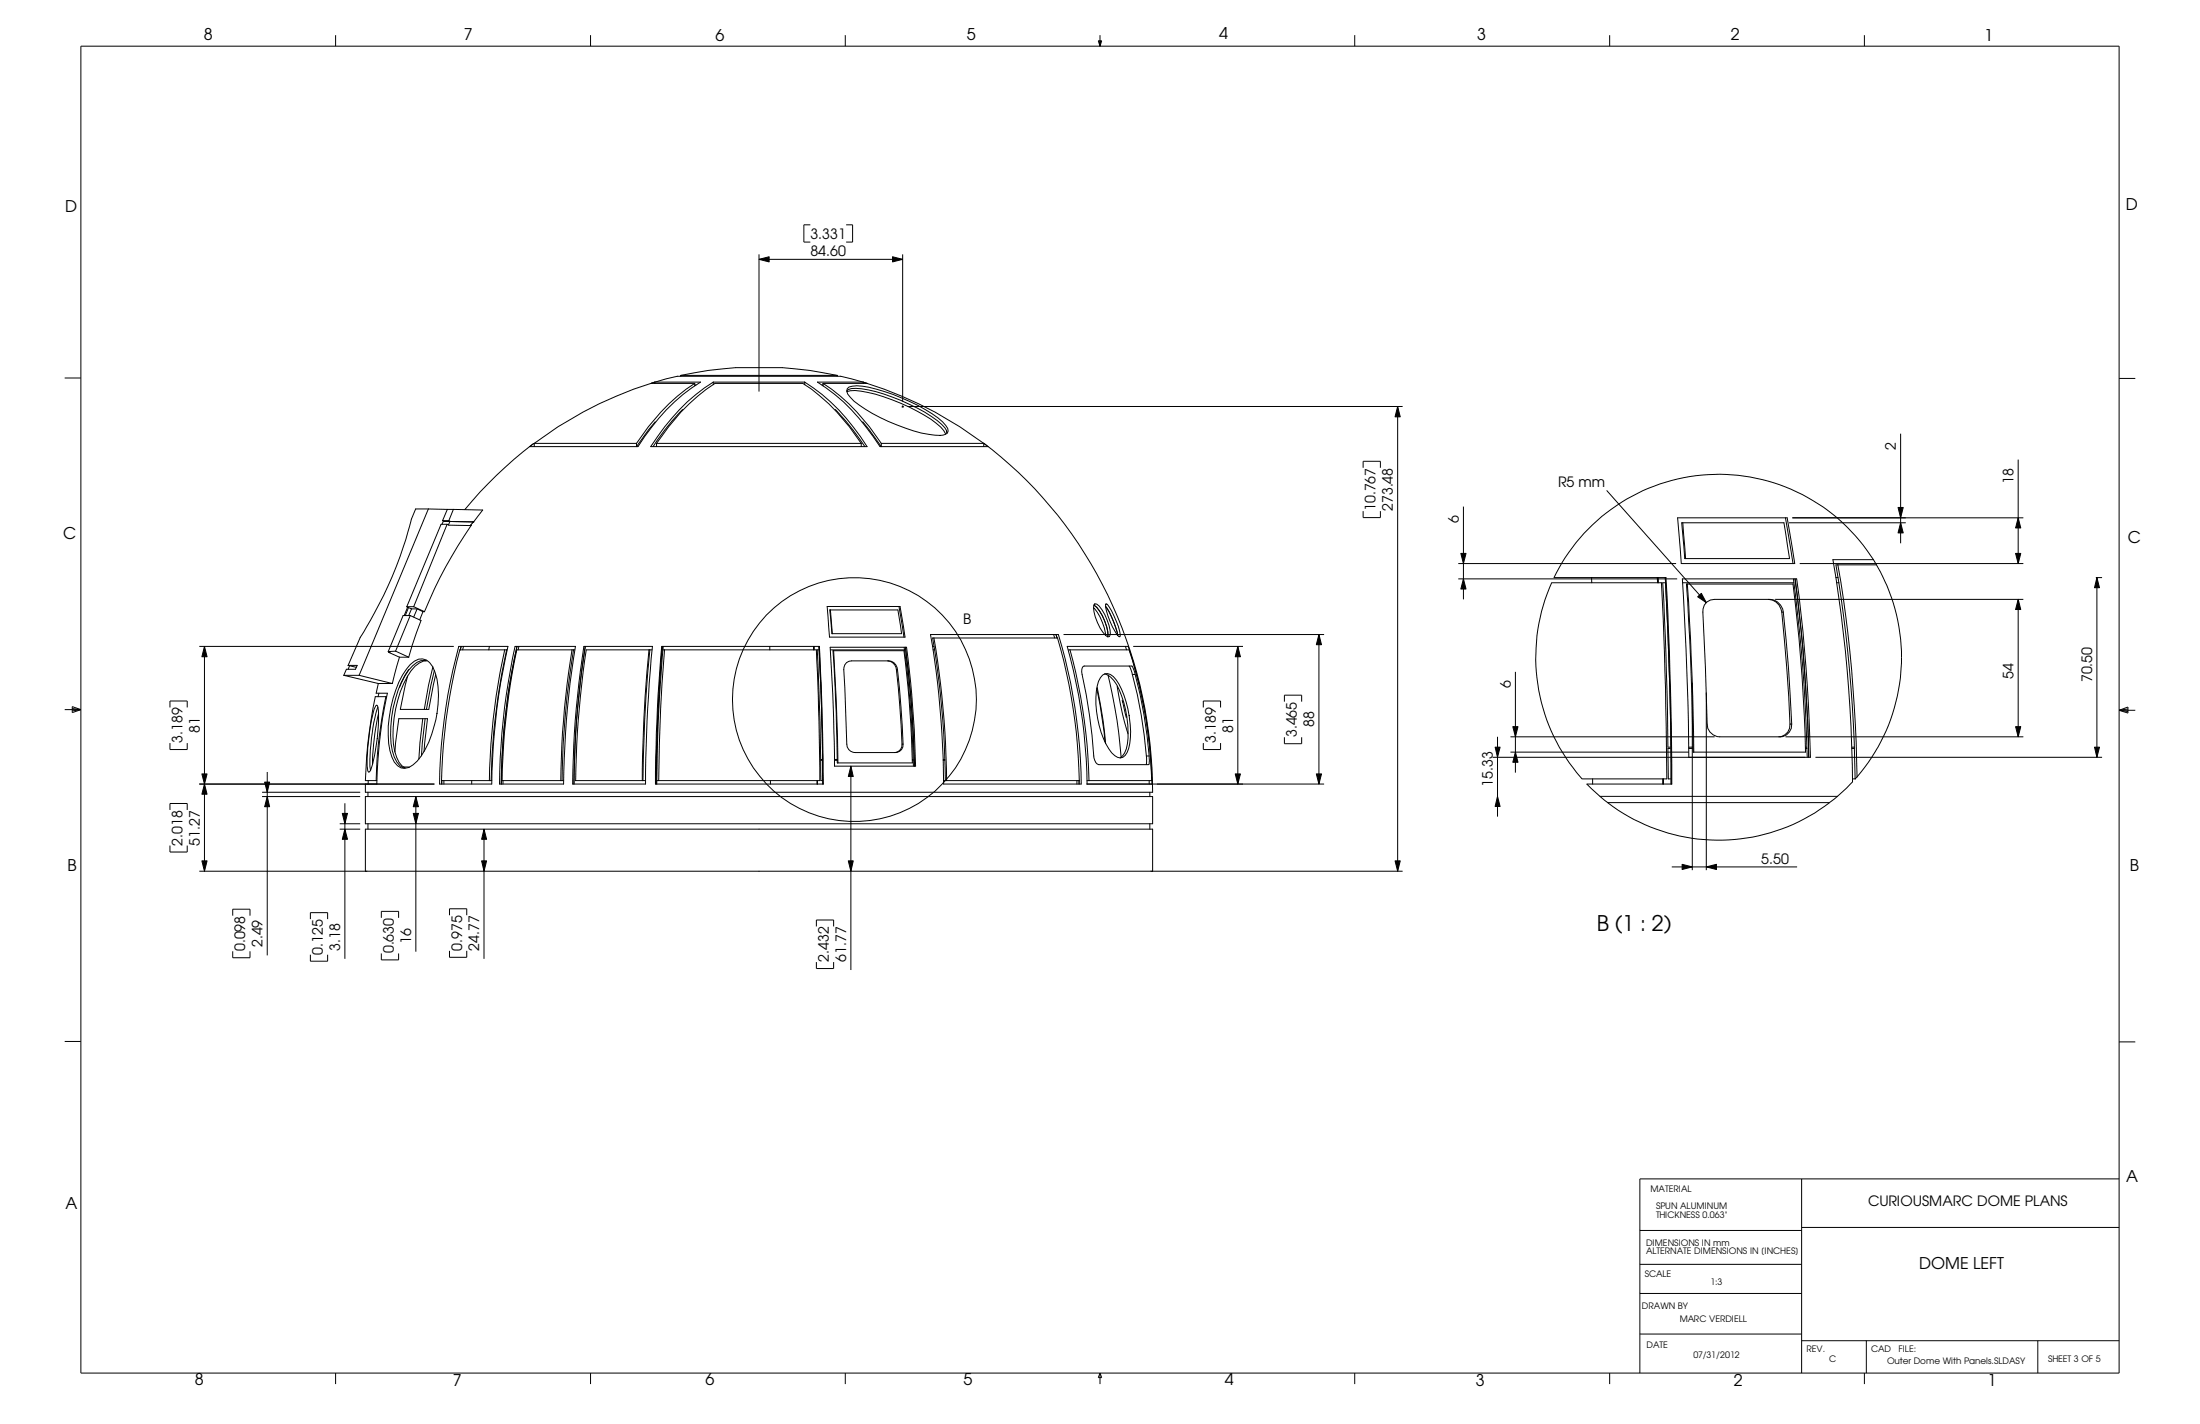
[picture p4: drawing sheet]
<svg xmlns="http://www.w3.org/2000/svg" width="432mm" height="279mm" viewBox="0 0 432 279" stroke-linecap="round" stroke-linejoin="round" font-family="sans-serif">
<g fill="none" stroke="#000" stroke-width=".2">
<path d="M15.9 9.1h400v260.3h-400zM65.9 6.9v2.2M115.9 6.9v2.2M165.9 6.9v2.2M215.6 8h.6l-.3 1.1zM215.7 8l.2 1.1M215.9 6.9v2.2M216 8l-.1 1.1M265.9 6.9v2.2M315.9 6.9v2.2M365.9 6.9v2.2M149 50.9l2-.5v1z"/>
<path d="M149 49.9v26.9M149 50.9h28.2M159 44.1h-1.2v3.4h1.2M166.1 44.1h1.2v3.4h-1.2M175.2 50.4l2 .5-2 .5zM177.2 49.9v28.9M12.7 74.2h3.2M128.5 75l-.7 .2 5.1-1.4h32.1l5.2 1.4M128.5 75h9a38.2 38.2 0 0 0-12.3 12.6h-21.2l.7-.6a81.7 81.7 0 0 0-13.5 13M128.5 75v.2M133.6 73.7a73.1 73.1 0 0 1 22.7-1.3l2.7 .3 5.3 1M133.6 73.7v.1"/>
<path d="M133.6 73.7h30.7M136.4 75.2h-8.6a75 75 0 0 0-22.9 11.8M136.4 75.2a38.4 38.4 0 0 0-11.5 11.8M136.4 75.2v.5M136.4 75.5h.2M140 75a39.4 39.4 0 0 0-12.3 12.6h42.5a38.7 38.7 0 0 0-12.3-12.6M140 75h17.9M140 75v.5M157.9 75v.5M161.3 75.5h.2M161.5 75.2a38.4 38.4 0 0 1 11.5 11.8M161.5 75.2h8.7"/>
<path d="M161.5 75.2v.5M164.3 73.7v.1M166.2 76.7l.3-.2a6.9 6.9 0 0 1 3.9 0 38.2 38.2 0 0 1 13.5 6 4.5 4.5 0 0 1 1.9 2.2M166.2 76.9a4.1 4.1 0 0 1 2.8-.1 37.2 37.2 0 0 1 14.8 6.3 4.3 4.3 0 0 1 1.8 2.1M166.6 75.9a6.9 6.9 0 0 1 4 .1 36.9 36.9 0 0 1 14.4 6.8l1 1.3 .1 .5a1.51 1.51 0 0 1-1.6 .8 29.3 29.3 0 0 1-11.8-3.5 17.4 17.4 0 0 1-6.3-4.6l-.2-.5 .1-.5zM169.4 75h-9a39.4 39.4 0 0 1 12.3 12.6h21.2l-.8-.6M169.4 75l.8 .2M169.4 75v.2M170.2 75.2a76.3 76.3 0 0 1 22.9 11.8M177 79.8h.3M177 79.6l.3 .3M177.2 79.6v.3"/>
<path d="M177.3 79.6l-.3 .3M178.1 79.8h97.2M274.3 79.8l.5 2h-1zM274.3 79.8v91.1M415.9 74.3h3.2M84.1 99.9h-2.5l-.8 1.9a79.5 79.5 0 0 1-10.1 23.3l-2.4 5.5M84.1 99.9h3.7M84.1 99.9l-13.6 32.6M87.8 99.9h1.2M87.8 99.9l-.9 2.3M89 99.9l5.7 .2-1.7 2.3M89 99.9l-.9 2.3"/>
<path d="M104.9 87h20M104.9 87v.6M128.6 82.8l-1.3 1.5-2.4 3.3v-.6M128.9 87a39.1 39.1 0 0 1 11.4-11.8h17.3a37.8 37.8 0 0 1 11.4 11.8M128.9 87h40.1M128.9 87v.6M134 80.3a41.8 41.8 0 0 0-5.8 7.3M164 80.3a48.5 48.5 0 0 1 5.8 7.3M169 87v.6M169.3 82.8l3.7 4.8v-.6M173 87h20.1M185.8 84.6v.3"/>
<path d="M193.1 87a84.8 84.8 0 0 1 32.8 61.4l.3 7h-154.5v-1.6M193.1 87v.6M267.5 91.8v-1.3h3.4v1.3M287.2 99.4v18.2M315.3 96.2l19.6 22M372.5 99.6h1l-.5 2zM373 85.1v21.5M396.1 90.2v20.4M79.8 119l.4 .2M79.8 119h1.4M80 119.1l-.7 1.7M80.2 119.2l.6 .3"/>
<path d="M80.2 119.2l-.7 1.6M80.8 119.5h1.1M80.8 119.5l-.6 1.3M81.2 119l2.1 1M81.9 119.5l1.1 .5M81.9 119.5l-.7 1.6M86.9 102.2l.3 .1h1.2l-.3-.1M86.9 102.2h1.2M87 102.2l-.3 .7M87.8 102.9h-1.2l-6.8 16.1M87.8 102.9l-6.6 16.1M87.8 102.9l.3 .1 4.4 .1"/>
<path d="M92.5 103.1a88.4 88.4 0 0 0-9.2 16.9M92.5 103v.1M92.7 102.6l-.4 .5M93 102.4l-.3 .2M93 102.4l-4.7-.1-.3 .7M93 102.4h-.2l-.1 .2M162.3 119h14.4l.9 6h-14.8zM162.9 119.7h13.3l.8 4.6h-13.7zM163 119.7l.4 4.6M176.4 119l1 6M214.6 119.3a9.2 9.2 0 0 1 2.4 5.4M214.9 118.5h.4a8.7 8.7 0 0 1 2.6 5.9l-.1 .5-.4 .1a8.3 8.3 0 0 1-2.7-6.3z"/>
<path d="M217 119l.7 1 .9 2.1 .8 2.6M217.1 118.5a4.2 4.2 0 0 1 1.5 2.3 9.4 9.4 0 0 1 1.2 4.1h-.2a12.8 12.8 0 0 1-2.6-6.3zM267.5 100.3v1.3h3.4v-1.3M286.2 110.6h42.8M286.2 113.6h43M286.7 108.6h1l-.5 2zM287.2 113.6l.5 2h-1zM304.5 114.3h21.6l.8 20.7 .3 17.8h-16.7a35.8 35.8 0 0 1-6-38.5zM312.4 113.3v1M325.3 113.3v1M325.4 113.3l.1 1M326.8 114.3h-.5a671.3 671.3 0 0 1 1.1 32.3h.4"/>
<path d="M326.9 113.3l.3 7.2a695.7 695.7 0 0 1 .8 33.3M329.3 101.6h21.5l1.5 9h-22.3zM330.1 102.6h20l1.1 7h-20.5zM330.2 114.3h21.9M330.3 102.6l.5 7M331 114.6h20.9a332 332 0 0 1 2.5 33h-22.1a636.8 636.8 0 0 0-1.3-33zM331.2 114.6a651 651 0 0 1 1.2 33M333.2 117.1l.7-.7 1 1.8zM347.1 117.6a2.75 2.75 0 0 1 2.6 2.5M348.4 117.6h48.7M350.4 101.6l1.5 9M351.1 102.6h23"/>
<path d="M351.8 101.6h45.3M352 113.6a317.6 317.6 0 0 1 2.7 35M352.3 113.6a317.6 317.6 0 0 1 2.7 35 332.2 332.2 0 0 0-2.7-35M353.2 110.6h43.9M360.3 113.3h.5M360.5 114.3h.4M360.7 110.8a261.6 261.6 0 0 1 3.8 41.6M367.7 109.8h-8a272.8 272.8 0 0 1 3.9 43.6 35.9 35.9 0 0 1-52.2 .4h16.7a745.7 745.7 0 0 0-1.1-40.5h-22a35.9 35.9 0 0 1 52.3-14.2 35.9 35.9 0 0 1 6.8 53.7 273.3 273.3 0 0 0-3.8-42h8M373 102.6l.5 2h-1zM395.6 108.6h1l-.5 2zM396.1 117.6l.5 2h-1zM396.1 101.6l.5 2h-1z"/>
<path d="M396.1 117.6v27M411.4 113.3h1.2M411.6 113.3l.5 2h-1zM411.6 113.3v35.3M12.7 139.2h3.2M14.2 139l1.7 .2M14.2 138.6l1.7 .6-1.7 .6zM15.9 139.2l-1.7 .3M33.4 138.8v-1.3h3.3v1.3M39.1 126.8h50M40.1 126.8l.5 2.1h-1zM40.1 126.8v44.1"/>
<path d="M67.5 132.5l6.8 1.6M67.5 132.5h3M68.3 130.6h1.8l-.3 .7h-1.8l-.5 1.2M68.3 130.6l1.6 .3M68.6 130.6l-.3 .7M70.5 132.5l6.5 1.6M73.8 138.4l.2-.1a1.99 1.99 0 0 1 .3 1.5 33.8 33.8 0 0 1-1.7 11.5l-.3 .2a7.2 7.2 0 0 1-.2-3.8 32.6 32.6 0 0 1 1.6-9zM74.2 138.8a37 37 0 0 0-1.5 12.3M74.3 134.1l-.5 1.9h2.2a92.4 92.4 0 0 0-2 17.8M74.3 134.1h2.7M74.3 140v.2a50.9 50.9 0 0 0-1.2 9.7M74.4 136l-.2 .7"/>
<path d="M75.7 136.7l-.8 4.7a79.3 79.3 0 0 0-1.1 11.8M75.9 136.7h-2.2l-.9 4.7a86.1 86.1 0 0 0-1.1 11.8h2.3M76.2 127.8l.3 .2h-.2M76.3 128l2.1 .9M76.3 127.9v.1M77.6 127.8h-1.4M77.6 127.8l2.6 1.1M78.4 128.9l-1.4 5.2M78.4 128.9h1.8M80.2 131.4a22.7 22.7 0 0 0-3.2 15.9 4.5 4.5 0 0 0 2.2 3.4h.2M80.5 120.8l2.1 1-1.7 4.7-.7 2.4M80.5 130.4a2.5 2.5 0 0 1 3.8-.4 9.5 9.5 0 0 1 1.8 6.4 23.5 23.5 0 0 1-3.4 11.9 4.9 4.9 0 0 1-3.2 2.4 2.76 2.76 0 0 1-2.6-2.2 20.7 20.7 0 0 1 .8-13.1 13.7 13.7 0 0 1 2.8-5z"/>
<path d="M80.5 120.8l-2.9 7M80.5 120.8h-1.4l-2.9 7M83 120l-.6 1.6M83 120h.3M83.6 129.6a2.69 2.69 0 0 0-2.6 1 12.1 12.1 0 0 0-2.6 4.3M83.8 129.7a4 4 0 0 0-3.2 2 22.7 22.7 0 0 0-3.1 15.7 4.3 4.3 0 0 0 2 3.3M85 130.9l-.9 3.5-.8 4.8M85.3 131.5l-1.6 7.7M85.5 132.4l-1.3 6.8h-5.6l1.4-6.6M90 126.8h9.7a124.8 124.8 0 0 0-3.2 27h-10.2a109.7 109.7 0 0 1 3.7-27zM90.5 126.8l-.2 .7M91 126.8l-.2 .7"/>
<path d="M96.1 126.8l-.2 .7M99.1 127.5a129.1 129.1 0 0 0-3 25.7M99.4 127.5a133.1 133.1 0 0 0-3 25.7M99.5 127.5h-9.2a110.6 110.6 0 0 0-3.6 25.7h9.8M101.1 126.8h11.8a173.6 173.6 0 0 0-2.3 27h-12.6a134.2 134.2 0 0 1 3.1-27zM101.5 126.8a133 133 0 0 0-3.1 27M101.9 126.8l-.2 .7M112.3 127.5a165.8 165.8 0 0 0-2.2 25.7M112.6 127.5a172.4 172.4 0 0 0-2.3 25.7M112.8 127.5h-11.4a134.7 134.7 0 0 0-2.8 25.7h12M114.6 126.8h13.5a277.6 277.6 0 0 0-1.4 27h-14.3a179.8 179.8 0 0 1 2.2-27zM114.9 126.8a183.1 183.1 0 0 0-2.3 27"/>
<path d="M127.4 127.5a270.5 270.5 0 0 0-1.3 25.7M127.6 127.5a288.7 288.7 0 0 0-1.4 25.7M128 127.5h-12.9a192.7 192.7 0 0 0-2.1 25.7M129.9 126.8h30.9l.5 12.1 .3 14.9h-32.9a335.3 335.3 0 0 1 1.2-27zM130 126.8l-.4 4.8a339.8 339.8 0 0 0-.8 22.2M130.1 127.5h30.1l.5 13.8 .2 11.9h-32M130.2 126.8a324 324 0 0 0-1.3 27M130.4 127.5l-.1 2.3a349.3 349.3 0 0 0-1 23.4M151.1 126.8v.7M159.7 126.8v.7M159.8 126.8v.7M160.7 127.5h-.3l.6 14.2 .1 7.3h.3"/>
<path d="M160.7 126.8l.5 12.1 .3 14.9M162.9 127h15a223.1 223.1 0 0 1 1.8 23.3h-15.9l-.2-9.5zM163 127.5h14.5M163.5 127.7h13.9a203.8 203.8 0 0 1 1.7 22h-14.8l-.2-10zM163.6 127.7l.5 9.6 .4 12.4M174.2 129.7a1.83 1.83 0 0 1 1.7 1.7M175.9 131.4l.7 7.2 .4 7.4M175.9 131.4h.2M176.1 131.4a1.83 1.83 0 0 0-1.7-1.7h-7.3a1.52 1.52 0 0 0-1.5 1.7l.6 14.6a1.65 1.65 0 0 0 1.7 1.7h7.9a1.53 1.53 0 0 0 1.4-1.7M176.1 131.4l.7 7.2 .4 7.4M177.5 127a208.7 208.7 0 0 1 1.8 23.3M177.7 127a223.1 223.1 0 0 1 1.8 23.3"/>
<path d="M182.6 124.5h25.1a105.8 105.8 0 0 1 4.5 29.3h-27a182.9 182.9 0 0 0-2.6-29.3zM183 126.8h.3M183.1 127.5h.3M183.3 125.2a180.3 180.3 0 0 1 2.5 28M206.8 124.5l.2 .7M207.3 124.5l.2 .7M208.7 124.5h51.2M209.7 127.5h11.9a91.8 91.8 0 0 1 4.5 25.7h-12.7M210 127.5a106.9 106.9 0 0 1 3.7 25.7M215.3 135.1l.6 3.1 1 7.4M215.3 134.9l1.2 6.4 .5 4.6M216.4 132.5a1.53 1.53 0 0 1 2.1 .3 16.4 16.4 0 0 1 3.3 9.4 9.1 9.1 0 0 1-.9 6 1.34 1.34 0 0 1-2.1 .1 12.4 12.4 0 0 1-3.4-7.3 15.3 15.3 0 0 1 .2-7.3z"/>
<path d="M216.7 132.2a2.53 2.53 0 0 1 1.9 1.3 19.2 19.2 0 0 1 2.5 13.4 2.5 2.5 0 0 1-1.3 1.8M217.4 124.9a8.3 8.3 0 0 0-2.7-6.2 8.1 8.1 0 0 1 2.7 6.2M217.5 132.4l.9 4a89.7 89.7 0 0 1 1.6 12.2M219.3 134.6l1 5.4 1.1 4M220.3 137.4v.4M220.3 137.7l.8 3.1M220.9 126.8l.2 .7M221.6 130.7l.7 1.6M222.3 132.3a89.5 89.5 0 0 1 2.7 16M222.3 132.3h.5M222.4 126.8h21.6M222.8 132.3l-.6-1.6h-9.5a1.47 1.47 0 0 0-.3 1.6 110.1 110.1 0 0 1 2.3 16.4 1.48 1.48 0 0 0 .9 1.3h9.9l.1-1.7"/>
<path d="M222.8 132.3a89.5 89.5 0 0 1 2.8 16M236.2 138.8v-1.3h3.4v1.3M243 126.8l.5 2.1h-1.1zM243 126.8v27M252.1 137.7v-1.3h3.4v1.3M258.9 124.5l.5 2h-1zM258.9 124.5v29.3M297.4 131.8v19.8M332.1 133.9v36.8M334.9 135.9v34.8M349.7 120.1a349.7 349.7 0 0 1 1.6 22M349.7 120.1h.3"/>
<path d="M350 120.1a2.79 2.79 0 0 0-2.6-2.5h-10.9a2.24 2.24 0 0 0-2.3 2.5l.9 22a2.49 2.49 0 0 0 2.4 2.5h11.9a2.29 2.29 0 0 0 2.3-2.5M350 120.1a311.7 311.7 0 0 1 1.7 22M415.9 139.4h3.2M415.9 139.4l1.8-.7v1.2zM415.9 139.4l1.8 .2M417.7 139.1l-1.8 .3M33.4 145.8v1.3h3.3v-1.3M33.4 158.9v-1.3h3.3v1.3M39.1 153.8h46.2M39.6 151.8h1l-.5 2zM40.1 153.8l.5 2h-1zM51.4 155.4h19.3"/>
<path d="M51.4 156.3h19.3M51.9 153.5h1l-.4 1.9zM52.5 156.3l.4 2h-1zM52.5 151.5v36M67.2 159.6h1l-.5 2zM67.7 157.6v30.5M71.7 156.3h154.5v5.3h-154.5zM72.2 155.4v.9M72.3 153.2v.6M79.2 150.5h1.1M81.1 159.6h1l-.5 2zM81.6 156.3l.5 2h-1z"/>
<path d="M81.6 156.3v30.4M83 141l-.8 7.9M83.2 147.4l.7-6.4h-5.6l-.8 6.5M83.4 141l-.7 7.3M86.7 153.2v.6M87.1 153.2v.6M92.6 153.2v.6M98.7 153.2v.6M112.9 153.2h13.8M151.2 153.2v.6M160.4 153.2v.6M161.4 149.2h-.3v2v2h.3"/>
<path d="M163.8 149h.5M163.8 149.2h.5M167 150.3l.5 2.1h-1zM167 150.3v40M177 146a1.5 1.5 0 0 1-1.4 1.7M177 146h.2M179.1 149h.1M179.1 149.2h.1M185.1 149h.4M185.1 149.2h.4M185.2 153.2h26.6a107.6 107.6 0 0 0-4.2-28h-24.6a180.3 180.3 0 0 1 2.5 28M211.4 153.2v.6"/>
<path d="M211.8 153.2v.6M213.2 153.8h46.7M213.4 153.8a102.9 102.9 0 0 0-3.9-27h11.9a90.3 90.3 0 0 1 4.7 27M225 148.3v1.7M225 148.3h.6M225.6 153.2v.6M225.7 155.4v.9M236.2 145.8v1.3h3.4v-1.3M242.4 151.8h1.1l-.5 2zM252.1 144.7v1.2h3.4v-1.2M258.4 151.8h1l-.5 2zM292.9 148.6h62.4a317.6 317.6 0 0 0-2.7-35h-22.4l.4 6.8a654 654 0 0 1 .9 28.2"/>
<path d="M293.5 146.6h.9l-.5 2zM293.9 156.3l.5 1.9h-.9zM293.9 144.6v15.6M296.5 144.6h40.1M296.5 147.6h35M296.9 142.6h1l-.5 2zM297.4 147.6l.5 2h-1zM312.6 152.8v1M314 156.3h46.6M315.6 157.5h43.5M326.3 152.8v1M326.5 152.8v1"/>
<path d="M327.8 146.9h-.4v5.9h.5M331.5 146.6h.8M331.5 146.9h.8M350.4 144.6h46.7M351.3 142.1a2.27 2.27 0 0 1-2.2 2.5M351.3 142.1h.4M354.4 146.6h.2M354.4 146.9h.3M356.3 148.6h56.3M363.5 146.6h.5M363.5 146.9h.5M363.6 152.8h.6"/>
<path d="M395.6 142.6h1l-.5 2zM411.1 146.6h1l-.5 2zM33.4 165.9v1.3h3.3v-1.3M39.1 170.9h236.2M39.6 168.9h1l-.5 2zM45.7 179.7v-1.3h3.4v1.3M66.7 162.7h4M66.7 161.6h4M67.7 162.7l.5 2h-1zM71.7 170.9v-8.2h154.5v8.2M72.2 161.6v1.1M88.2 179.6v-1.3h3.4v1.3"/>
<path d="M94.5 168.9h1l-.5 2zM95 162.7l.5 2h-1zM95 162.7v25.4M166.5 168.9h1l-.5 2zM225.7 161.6v1.1M273.8 168.9h1l-.5 2zM328.1 170.1h24.6M330.2 169.6l1.9 .5-1.9 .5zM334.9 170.1l2-.5v1zM45.7 186.6v1.3h3.4v-1.3M60.9 187.3v1.3h3.4v-1.3M60.9 180.3v-1.2h3.4v1.2"/>
<path d="M74.8 187.1v1.2h3.4v-1.2M74.8 180.1v-1.3h3.4v1.3M88.2 186.6v1.2h3.4v-1.2M160.2 188.8v1.2h3.4v-1.2M160.2 181.8v-1.3h3.4v1.3M12.7 204.3h3.2M415.9 204.4h3.2M353.6 231.3v38.1M415.9 231.3h-94v38.1M321.9 253.8h31.7M321.9 248.1h31.7M321.9 241.4h31.7"/>
<path d="M353.6 240.8h62.3M65.9 269.4v2.2M115.9 269.4v2.2M165.9 269.4v2.2M215.9 269.4v2.2M215.9 269.4l.3 .9h-.6zM265.9 269.4v2.2M315.9 269.4v2.2M321.9 261.7h31.7M353.6 263.1h62.3M365.9 269.4v2.2M366.3 263.1v6.3"/>
<path d="M400 263.1v6.3"/>
<circle cx="167.7" cy="137.3" r="23.9"/>
</g>
<g fill="#000">
<path d="M149 50.9l2-.5v1zM175.2 50.4l2 .5-2 .5zM274.3 79.8l.5 2h-1zM287.2 113.6l.5 2h-1zM286.7 108.6h1l-.5 2zM333.2 117.1l.7-.7 1 1.8zM373 102.6l.5 2h-1zM372.5 99.6h1l-.5 2zM396.1 117.6l.5 2h-1zM395.6 108.6h1l-.5 2zM396.1 101.6l.5 2h-1zM411.6 113.3l.5 2h-1z"/>
<path d="M40.1 126.8l.5 2.1h-1zM243 126.8l.5 2.1h-1.1zM258.9 124.5l.5 2h-1zM40.1 153.8l.5 2h-1zM39.6 151.8h1l-.5 2zM51.9 153.5h1l-.4 1.9zM52.5 156.3l.4 2h-1zM81.6 156.3l.5 2h-1zM167 150.3l.5 2.1h-1zM242.4 151.8h1.1l-.5 2zM258.4 151.8h1l-.5 2zM293.9 156.3l.5 1.9h-.9z"/>
<path d="M293.5 146.6h.9l-.5 2zM297.4 147.6l.5 2h-1zM296.9 142.6h1l-.5 2zM395.6 142.6h1l-.5 2zM411.1 146.6h1l-.5 2zM39.6 168.9h1l-.5 2zM67.2 159.6h1l-.5 2zM67.7 162.7l.5 2h-1zM81.1 159.6h1l-.5 2zM95 162.7l.5 2h-1zM94.5 168.9h1l-.5 2zM166.5 168.9h1l-.5 2z"/>
<path d="M273.8 168.9h1l-.5 2zM330.2 169.6l1.9 .5-1.9 .5zM334.9 170.1l2-.5v1z"/>
</g>
<text font-size="4.2" x="313.4" y="182.7">B (1 : 2)</text>
<g font-size="3.2">
<text x="40" y="7.8">8</text>
<text x="91.1" y="7.9">7</text>
<text x="140.4" y="8">6</text>
<text x="189.7" y="7.8">5</text>
<text x="239.3" y="7.6">4</text>
<text x="289.9" y="7.8">3</text>
<text x="339.7" y="7.8">2</text>
<text x="389.4" y="8">1</text>
<text x="12.8" y="41.5">D</text>
<text x="417.2" y="41.1">D</text>
<text x="12.4" y="105.7">C</text>
<text x="417.6" y="106.5">C</text>
<text x="13.3" y="170.9">B</text>
<text x="418" y="170.9">B</text>
<text x="417.3" y="231.9">A</text>
<text x="12.9" y="237.2">A</text>
<text x="376.7" y="249">DOME LEFT</text>
<text x="38.3" y="271.7">8</text>
<text x="88.9" y="271.9">7</text>
<text x="138.5" y="271.7">6</text>
<text x="189.1" y="271.7">5</text>
<text x="240.4" y="271.7">4</text>
<text x="289.7" y="271.9">3</text>
<text x="340.3" y="271.9">2</text>
<text x="390.1" y="271.9">1</text>
</g>
<g font-size="2.8">
<text x="159" y="46.9">3.331</text>
<text x="159" y="50.3">84.60</text>
<text x="372.1" y="88.3" transform="rotate(-90 372.1 88.3)">2</text>
<text x="305.8" y="95.6">R5 mm</text>
<text x="395.2" y="94.9" transform="rotate(-90 395.2 94.9)">18</text>
<text x="270" y="100.3" transform="rotate(-90 270 100.3)">10.767</text>
<text x="273.4" y="100.3" transform="rotate(-90 273.4 100.3)">273.48</text>
<text x="286.3" y="102.6" transform="rotate(-90 286.3 102.6)">6</text>
<text x="189.1" y="122.4">B</text>
<text x="296.5" y="135" transform="rotate(-90 296.5 135)">6</text>
<text x="395.2" y="133.1" transform="rotate(-90 395.2 133.1)">54</text>
<text x="410.6" y="133.9" transform="rotate(-90 410.6 133.9)">70.50</text>
<text x="39.2" y="143.8" transform="rotate(-90 39.2 143.8)">81</text>
<text x="242" y="143.8" transform="rotate(-90 242 143.8)">81</text>
<text x="257.9" y="142.7" transform="rotate(-90 257.9 142.7)">88</text>
<text x="35.8" y="145.8" transform="rotate(-90 35.8 145.8)">3.189</text>
<text x="238.6" y="145.8" transform="rotate(-90 238.6 145.8)">3.189</text>
<text x="254.6" y="144.7" transform="rotate(-90 254.6 144.7)">3.465</text>
<text x="293" y="154.3" transform="rotate(-90 293 154.3)">15.33</text>
<text x="35.8" y="165.9" transform="rotate(-90 35.8 165.9)">2.018</text>
<text x="39.2" y="165.9" transform="rotate(-90 39.2 165.9)">51.27</text>
<text x="345.7" y="169.5">5.50</text>
<text x="51.5" y="185.8" transform="rotate(-90 51.5 185.8)">2.49</text>
<text x="80.7" y="185.1" transform="rotate(-90 80.7 185.1)">16</text>
<text x="48.1" y="186.6" transform="rotate(-90 48.1 186.6)">0.098</text>
<text x="63.4" y="187.3" transform="rotate(-90 63.4 187.3)">0.125</text>
<text x="66.8" y="186.6" transform="rotate(-90 66.8 186.6)">3.18</text>
<text x="77.3" y="187.1" transform="rotate(-90 77.3 187.1)">0.630</text>
<text x="90.7" y="186.6" transform="rotate(-90 90.7 186.6)">0.975</text>
<text x="94.1" y="186.6" transform="rotate(-90 94.1 186.6)">24.77</text>
<text x="162.7" y="188.8" transform="rotate(-90 162.7 188.8)">2.432</text>
<text x="166.1" y="188.8" transform="rotate(-90 166.1 188.8)">61.77</text>
<text x="366.6" y="236.7">CURIOUSMARC DOME PLANS</text>
</g>
<g font-size="1.7">
<text x="324" y="233.9">MATERIAL</text>
<text x="325" y="237.3">SPUN ALUMINUM</text>
<text x="325" y="239">THICKNESS 0.063&quot;</text>
<text x="323.1" y="244.4">DIMENSIONS IN mm</text>
<text x="322.8" y="250.5">SCALE</text>
<text x="323.1" y="246.1">ALTERNATE DIMENSIONS IN [INCHES]</text>
<text x="322.2" y="256.8">DRAWN BY</text>
<text x="335.7" y="252.2">1:3</text>
<text x="329.7" y="259.3">MARC VERDIELL</text>
<text x="323.1" y="264.6">DATE</text>
<text x="332.4" y="266.4">07/31/2012</text>
<text x="354.6" y="265.3">REV.</text>
<text x="359" y="267.3">C</text>
<text x="367.3" y="265.2">CAD</text>
<text x="370.4" y="267.7">Outer Dome With Panels.SLDASY</text>
<text x="372.6" y="265.2">FILE:</text>
<text x="402" y="267.3">SHEET 3 OF 5</text>
</g>
</svg>
